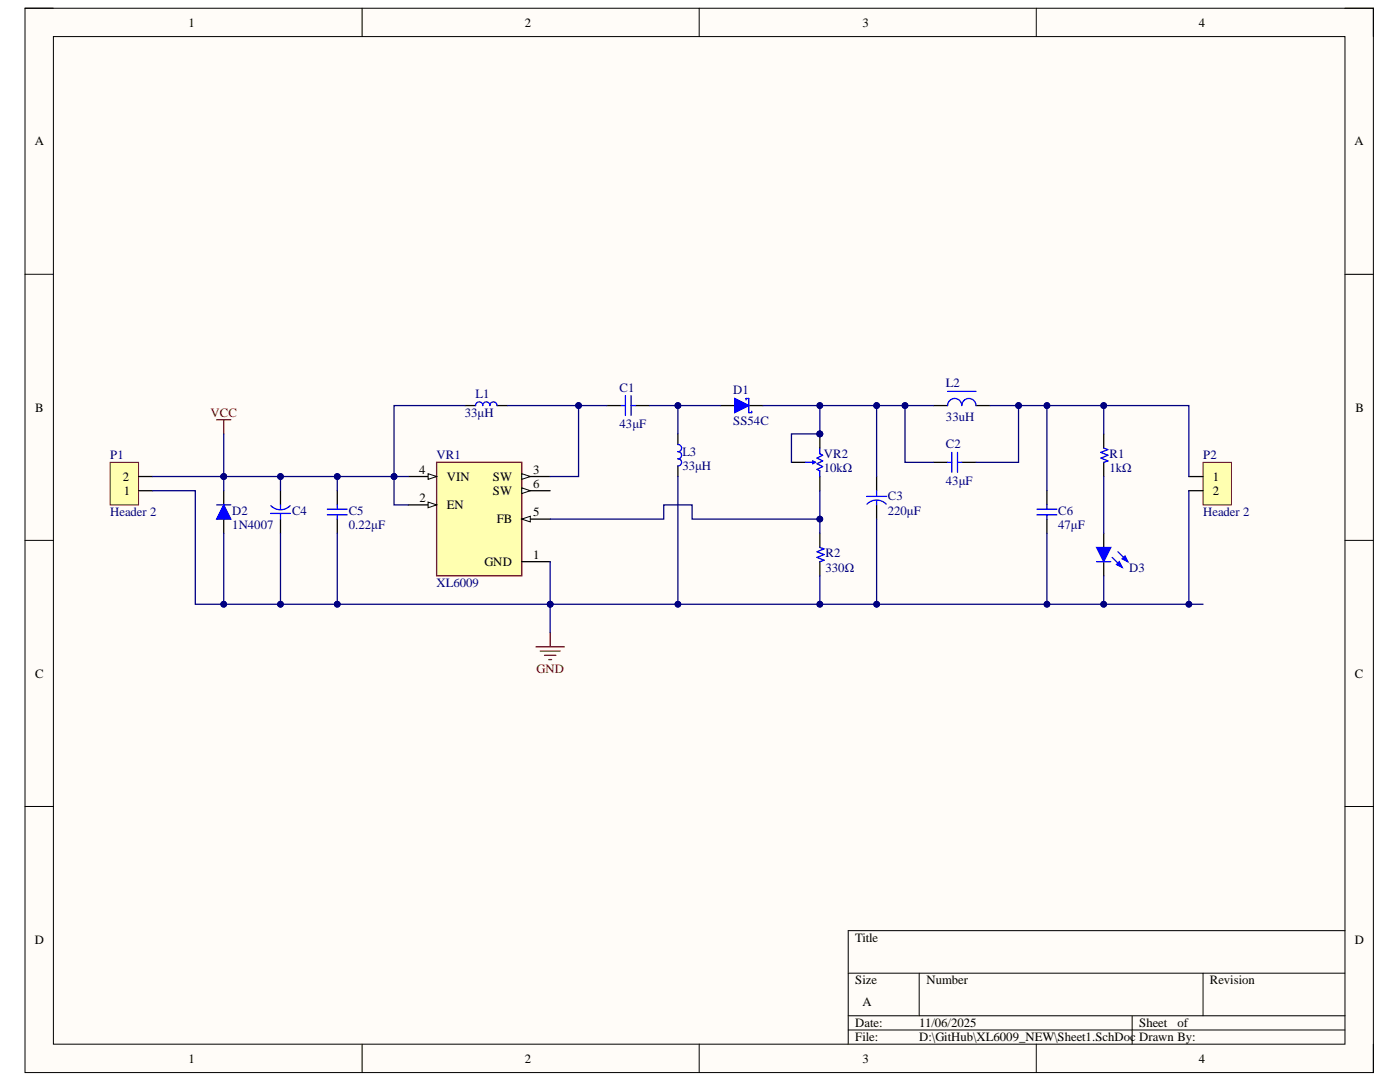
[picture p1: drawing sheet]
<svg xmlns="http://www.w3.org/2000/svg" width="279mm" height="216mm" viewBox="0 0 279 216" stroke-linecap="round" stroke-linejoin="round" font-family="sans-serif">
<path d="M5 1.6h269.1v212.4h-269.1z" fill-rule="evenodd" fill="#fffcf8"/>
<path d="M5 1.6h269.1v212.4h-269.1z" fill="none" stroke="#000" stroke-width=".2"/>
<path d="M10.7 7.3h257.7v201.1h-257.7z" fill-rule="evenodd" fill="#fffcf8"/>
<g fill="none" stroke="#000" stroke-width=".2">
<path d="M5 1.6h5.7M10.7 7.3h257.7v201.1h-257.7zM72.3 1.6v5.7M139.5 1.6v5.7M206.8 1.6v5.7M268.4 1.6h5.7v5.7M5 54.7h5.7M268.4 54.7h5.7M5 107.8h5.7M268.4 107.8h5.7M5 160.9h5.7M268.4 160.9h5.7"/>
<path d="M169.3 194.2h99.1M183.4 194.2v8.5M240.1 194.2v8.5M268.4 185.7h-99.1v22.7M72.3 208.4v5.6M139.5 208.4v5.6M169.3 202.7h99.1M169.3 205.5h99.1M206.8 208.4v5.6M225.9 202.7v5.7M274.1 208.4v5.6"/>
</g>
<path d="M87.1 92.3h17v22.6h-17z" fill-rule="evenodd" fill="#ffffb0"/>
<path d="M87.1 92.3h17v22.6h-17z" fill="none" stroke="#800000" stroke-width=".25"/>
<path d="M81.5 95.1h5.6" fill="none" stroke="#000" stroke-width=".25"/>
<path d="M85.4 94.5l1.7 .6-1.7 .6z" fill="#f8fcff"/>
<path d="M85.4 94.5l1.7 .6-1.7 .6z" fill="none" stroke="#000" stroke-width=".2"/>
<path d="M81.5 100.7h5.6" fill="none" stroke="#000" stroke-width=".25"/>
<path d="M85.4 100.2l1.7 .5-1.7 .6z" fill="#f8fcff"/>
<path d="M85.4 100.2l1.7 .5-1.7 .6z" fill="none" stroke="#000" stroke-width=".2"/>
<path d="M104.1 95.1h5.7" fill="none" stroke="#000" stroke-width=".25"/>
<path d="M104.1 94.5l1.7 .6-1.7 .6z" fill="#f8fcff"/>
<path d="M104.1 94.5l1.7 .6-1.7 .6z" fill="none" stroke="#000" stroke-width=".2"/>
<path d="M104.1 97.9h5.7" fill="none" stroke="#000" stroke-width=".25"/>
<path d="M104.1 97.3l1.7 .6-1.7 .6z" fill="#f8fcff"/>
<path d="M104.1 97.3l1.7 .6-1.7 .6z" fill="none" stroke="#000" stroke-width=".2"/>
<path d="M104.1 103.6h5.7" fill="none" stroke="#000" stroke-width=".25"/>
<path d="M104.1 103.6l1.7-.6v1.1z" fill="#f8fcff"/>
<path d="M104.1 103.6l1.7-.6v1.1z" fill="none" stroke="#000" stroke-width=".2"/>
<path d="M56 97.9v2.8M67.3 97.9v2.8M92.8 80.9h2.1M99.2 80.9h2.1M135.3 86.6v2.1M135.3 93v2.1M56 103.6v2.8M67.3 103.6v2.8M104.1 112.1h5.7" fill="none" stroke="#000" stroke-width=".25"/>
<g fill="none" stroke="#00f" stroke-width=".25">
<path d="M94.9 80.9a.73 .73 0 0 1 .7-.7 .73 .73 0 0 1 .8 .7M96.3 80.9a.73 .73 0 0 1 .8-.7 .73 .73 0 0 1 .7 .7M97.7 80.9a.73 .73 0 0 1 .8-.7 .73 .73 0 0 1 .7 .7M135.3 88.7a.73 .73 0 0 1 .7 .7 .73 .73 0 0 1-.7 .8M135.3 90.1a.73 .73 0 0 1 .7 .7 .73 .73 0 0 1-.7 .8M135.3 91.5a.73 .73 0 0 1 .7 .8 .73 .73 0 0 1-.7 .7M54 102.4h4M56 100.7v.9M56 102.4v1.2M57.9 100.9a2.67 2.67 0 0 1-3.8 0M65.3 101.6h4M65.3 102.7h4"/>
<path d="M67.3 100.7v.9M67.3 102.7v.9"/>
</g>
<path d="M22 92.3h5.7v8.4h-5.7z" fill-rule="evenodd" fill="#ffffb0"/>
<path d="M22 92.3h5.7v8.4h-5.7z" fill="none" stroke="#800000" stroke-width=".2"/>
<path d="M27.7 97.9h2.8M27.7 95.1h2.8M121.1 80.9h2.9M126.8 80.9h2.8M158 92.3h2.8M163.6 95.1v2.8M174.9 95.1v2.8M208.9 97.9v2.8M163.6 106.4v2.8M174.9 100.7v2.9M208.9 103.6v2.8" fill="none" stroke="#000" stroke-width=".25"/>
<g fill="none" stroke="#00f" stroke-width=".25">
<path d="M124.8 78.9v4M125.9 78.9v4M124 80.9h.8M125.9 80.9h.9M160.8 92.3h2M162.2 92l.6 .3-.6 .2zM163.6 89.4v1.2l.6 .2-1.2 .6 1.2 .6-1.2 .5 1.2 .6-1.2 .6 .6 .2v1.2M173 99.1h3.9M174.9 97.9v1.2M174.9 99.9v.8M163.6 109.2l.9 .3-1.5 .6 1.5 .6M173 100.6a2.67 2.67 0 0 1 3.9 0"/>
<path d="M207 102.7h3.9M207 101.6h3.9M208.9 100.7v.9M208.9 102.7v.9"/>
</g>
<path d="M240.1 92.3h5.7v8.4h-5.7z" fill-rule="evenodd" fill="#ffffb0"/>
<path d="M240.1 92.3h5.7v8.4h-5.7z" fill="none" stroke="#800000" stroke-width=".2"/>
<path d="M220.3 86.6v2.8M237.3 95.1h2.8M237.3 97.9h2.8M220.3 106.4v2.8M220.3 112.1v2.8" fill="none" stroke="#000" stroke-width=".25"/>
<path d="M220.3 89.4l.8 .3-1.4 .6 1.4 .5" fill="none" stroke="#00f" stroke-width=".25"/>
<path d="M218.9 109.2h2.8l-1.4 2.9z" fill="#00f"/>
<path d="M218.9 109.2h2.8l-1.4 2.9zM222 111.2l2 2M223.1 110.1l2 2" fill="none" stroke="#00f" stroke-width=".25"/>
<path d="M223.4 112.1l.6 1.1-1.2-.6z" fill="#00f"/>
<path d="M223.4 112.1l.6 1.1-1.2-.6z" fill="none" stroke="#00f" stroke-width=".25"/>
<path d="M224 111.5l.5-.6 .6 1.2z" fill="#00f"/>
<path d="M189.1 78.1h5.7M189.1 80.9a1.42 1.42 0 0 1 1.4-1.4 1.42 1.42 0 0 1 1.4 1.4 1.42 1.42 0 0 1 1.5-1.4 1.42 1.42 0 0 1 1.4 1.4M218.9 112.1h2.8M224 111.5l.5-.6 .6 1.2z" fill="none" stroke="#00f" stroke-width=".25"/>
<path d="M43.2 83.8h2.9M44.6 83.8v2.8M107 129.1h5.6M107.8 129.9h4M108.7 130.8h2.2M109.5 131.6h.6M109.8 126.2v2.9" fill="none" stroke="#800000" stroke-width=".25"/>
<path d="M44.6 97.9v2.8M186.3 80.9h2.8M194.8 80.9h2.8M44.6 103.6v2.8" fill="none" stroke="#000" stroke-width=".25"/>
<path d="M44.6 100.7l1.5 2.9h-2.9z" fill="#00f"/>
<path d="M43.2 100.7h2.9M44.6 100.7l1.5 2.9h-2.9z" fill="none" stroke="#00f" stroke-width=".25"/>
<path d="M143.8 80.9h2.8M149.4 80.9h2.9" fill="none" stroke="#000" stroke-width=".25"/>
<path d="M146.6 79.5l2.8 1.4-2.8 1.4z" fill="#00f"/>
<path d="M146.6 79.5l2.8 1.4-2.8 1.4zM148.9 79.8v-.3h.5v2.8h.6v-.2M189.1 92.3h.9M190 90.3v3.9M191.1 90.3v3.9M191.1 92.3h.8" fill="none" stroke="#00f" stroke-width=".25"/>
<path d="M186.3 92.3h2.8M191.9 92.3h2.9" fill="none" stroke="#000" stroke-width=".25"/>
<path d="M44.6 95.1v2.8" fill="none" stroke="#000080" stroke-width=".25"/>
<circle cx="44.6" cy="95.1" r=".57" fill="#000080"/>
<circle cx="44.6" cy="95.1" r=".57" fill="none" stroke="#000080" stroke-width=".2"/>
<path d="M56 95.1v2.8" fill="none" stroke="#000080" stroke-width=".25"/>
<circle cx="56" cy="95.1" r=".57" fill="#000080"/>
<circle cx="56" cy="95.1" r=".57" fill="none" stroke="#000080" stroke-width=".2"/>
<path d="M67.3 95.1v2.8" fill="none" stroke="#000080" stroke-width=".25"/>
<circle cx="67.3" cy="95.1" r=".57" fill="#000080"/>
<circle cx="67.3" cy="95.1" r=".57" fill="none" stroke="#000080" stroke-width=".2"/>
<path d="M92.8 80.9h-14.2v19.8h2.9" fill="none" stroke="#000080" stroke-width=".25"/>
<circle cx="78.6" cy="95.1" r=".57" fill="#000080"/>
<circle cx="78.6" cy="95.1" r=".57" fill="none" stroke="#000080" stroke-width=".2"/>
<path d="M30.5 95.1h48.1" fill="none" stroke="#000080" stroke-width=".25"/>
<circle cx="44.6" cy="95.1" r=".57" fill="#000080"/>
<circle cx="44.6" cy="95.1" r=".57" fill="none" stroke="#000080" stroke-width=".2"/>
<circle cx="56" cy="95.1" r=".57" fill="#000080"/>
<circle cx="56" cy="95.1" r=".57" fill="none" stroke="#000080" stroke-width=".2"/>
<circle cx="67.3" cy="95.1" r=".57" fill="#000080"/>
<circle cx="67.3" cy="95.1" r=".57" fill="none" stroke="#000080" stroke-width=".2"/>
<circle cx="78.6" cy="95.1" r=".57" fill="#000080"/>
<circle cx="78.6" cy="95.1" r=".57" fill="none" stroke="#000080" stroke-width=".2"/>
<path d="M78.6 95.1h2.9" fill="none" stroke="#000080" stroke-width=".25"/>
<circle cx="78.6" cy="95.1" r=".57" fill="#000080"/>
<circle cx="78.6" cy="95.1" r=".57" fill="none" stroke="#000080" stroke-width=".2"/>
<path d="M101.3 80.9h14.2v14.2h-5.7" fill="none" stroke="#000080" stroke-width=".25"/>
<circle cx="115.5" cy="80.9" r=".57" fill="#000080"/>
<circle cx="115.5" cy="80.9" r=".57" fill="none" stroke="#000080" stroke-width=".2"/>
<path d="M115.5 80.9h5.6" fill="none" stroke="#000080" stroke-width=".25"/>
<circle cx="115.5" cy="80.9" r=".57" fill="#000080"/>
<circle cx="115.5" cy="80.9" r=".57" fill="none" stroke="#000080" stroke-width=".2"/>
<path d="M163.6 86.6h-5.6v5.7M197.6 80.9h5.7v11.4h-8.5" fill="none" stroke="#000080" stroke-width=".25"/>
<circle cx="203.3" cy="80.9" r=".57" fill="#000080"/>
<circle cx="203.3" cy="80.9" r=".57" fill="none" stroke="#000080" stroke-width=".2"/>
<path d="M220.3 95.1v11.3M44.6 106.4v14.2" fill="none" stroke="#000080" stroke-width=".25"/>
<circle cx="44.6" cy="120.6" r=".57" fill="#000080"/>
<circle cx="44.6" cy="120.6" r=".57" fill="none" stroke="#000080" stroke-width=".2"/>
<path d="M56 106.4v14.2" fill="none" stroke="#000080" stroke-width=".25"/>
<circle cx="56" cy="120.6" r=".57" fill="#000080"/>
<circle cx="56" cy="120.6" r=".57" fill="none" stroke="#000080" stroke-width=".2"/>
<path d="M67.3 106.4v14.2" fill="none" stroke="#000080" stroke-width=".25"/>
<circle cx="67.3" cy="120.6" r=".57" fill="#000080"/>
<circle cx="67.3" cy="120.6" r=".57" fill="none" stroke="#000080" stroke-width=".2"/>
<path d="M135.3 80.9v5.7" fill="none" stroke="#000080" stroke-width=".25"/>
<circle cx="135.3" cy="80.9" r=".57" fill="#000080"/>
<circle cx="135.3" cy="80.9" r=".57" fill="none" stroke="#000080" stroke-width=".2"/>
<path d="M129.6 80.9h14.2" fill="none" stroke="#000080" stroke-width=".25"/>
<circle cx="135.3" cy="80.9" r=".57" fill="#000080"/>
<circle cx="135.3" cy="80.9" r=".57" fill="none" stroke="#000080" stroke-width=".2"/>
<path d="M163.6 97.9v5.7" fill="none" stroke="#000080" stroke-width=".25"/>
<circle cx="163.6" cy="103.6" r=".57" fill="#000080"/>
<circle cx="163.6" cy="103.6" r=".57" fill="none" stroke="#000080" stroke-width=".2"/>
<path d="M109.8 103.6h22.7v-2.9h5.6v2.9h25.5v2.8" fill="none" stroke="#000080" stroke-width=".25"/>
<circle cx="163.6" cy="103.6" r=".57" fill="#000080"/>
<circle cx="163.6" cy="103.6" r=".57" fill="none" stroke="#000080" stroke-width=".2"/>
<path d="M203.3 80.9h34v14.2" fill="none" stroke="#000080" stroke-width=".25"/>
<circle cx="203.3" cy="80.9" r=".57" fill="#000080"/>
<circle cx="203.3" cy="80.9" r=".57" fill="none" stroke="#000080" stroke-width=".2"/>
<circle cx="208.9" cy="80.9" r=".57" fill="#000080"/>
<circle cx="208.9" cy="80.9" r=".57" fill="none" stroke="#000080" stroke-width=".2"/>
<circle cx="220.3" cy="80.9" r=".57" fill="#000080"/>
<circle cx="220.3" cy="80.9" r=".57" fill="none" stroke="#000080" stroke-width=".2"/>
<path d="M220.3 80.9v5.7" fill="none" stroke="#000080" stroke-width=".25"/>
<circle cx="220.3" cy="80.9" r=".57" fill="#000080"/>
<circle cx="220.3" cy="80.9" r=".57" fill="none" stroke="#000080" stroke-width=".2"/>
<path d="M30.5 97.9h8.5v22.7h201.1" fill="none" stroke="#000080" stroke-width=".25"/>
<circle cx="44.6" cy="120.6" r=".57" fill="#000080"/>
<circle cx="44.6" cy="120.6" r=".57" fill="none" stroke="#000080" stroke-width=".2"/>
<circle cx="56" cy="120.6" r=".57" fill="#000080"/>
<circle cx="56" cy="120.6" r=".57" fill="none" stroke="#000080" stroke-width=".2"/>
<circle cx="67.3" cy="120.6" r=".57" fill="#000080"/>
<circle cx="67.3" cy="120.6" r=".57" fill="none" stroke="#000080" stroke-width=".2"/>
<circle cx="109.8" cy="120.6" r=".57" fill="#000080"/>
<circle cx="109.8" cy="120.6" r=".57" fill="none" stroke="#000080" stroke-width=".2"/>
<circle cx="135.3" cy="120.6" r=".57" fill="#000080"/>
<circle cx="135.3" cy="120.6" r=".57" fill="none" stroke="#000080" stroke-width=".2"/>
<circle cx="163.6" cy="120.6" r=".57" fill="#000080"/>
<circle cx="163.6" cy="120.6" r=".57" fill="none" stroke="#000080" stroke-width=".2"/>
<circle cx="175" cy="120.6" r=".56" fill="#000080"/>
<circle cx="175" cy="120.6" r=".56" fill="none" stroke="#000080" stroke-width=".2"/>
<circle cx="208.9" cy="120.6" r=".56" fill="#000080"/>
<circle cx="208.9" cy="120.6" r=".56" fill="none" stroke="#000080" stroke-width=".2"/>
<circle cx="220.3" cy="120.6" r=".57" fill="#000080"/>
<circle cx="220.3" cy="120.6" r=".57" fill="none" stroke="#000080" stroke-width=".2"/>
<circle cx="237.3" cy="120.6" r=".56" fill="#000080"/>
<circle cx="237.3" cy="120.6" r=".56" fill="none" stroke="#000080" stroke-width=".2"/>
<path d="M109.8 112.1v8.5" fill="none" stroke="#000080" stroke-width=".25"/>
<circle cx="109.8" cy="120.6" r=".57" fill="#000080"/>
<circle cx="109.8" cy="120.6" r=".57" fill="none" stroke="#000080" stroke-width=".2"/>
<path d="M135.3 95.1v25.5" fill="none" stroke="#000080" stroke-width=".25"/>
<circle cx="135.3" cy="120.6" r=".57" fill="#000080"/>
<circle cx="135.3" cy="120.6" r=".57" fill="none" stroke="#000080" stroke-width=".2"/>
<path d="M163.6 114.9v5.7" fill="none" stroke="#000080" stroke-width=".25"/>
<circle cx="163.6" cy="120.6" r=".57" fill="#000080"/>
<circle cx="163.6" cy="120.6" r=".57" fill="none" stroke="#000080" stroke-width=".2"/>
<path d="M174.9 103.6v17" fill="none" stroke="#000080" stroke-width=".25"/>
<circle cx="175" cy="120.6" r=".56" fill="#000080"/>
<circle cx="175" cy="120.6" r=".56" fill="none" stroke="#000080" stroke-width=".2"/>
<path d="M220.3 114.9v5.7" fill="none" stroke="#000080" stroke-width=".25"/>
<circle cx="220.3" cy="120.6" r=".57" fill="#000080"/>
<circle cx="220.3" cy="120.6" r=".57" fill="none" stroke="#000080" stroke-width=".2"/>
<path d="M237.3 97.9v22.7" fill="none" stroke="#000080" stroke-width=".25"/>
<circle cx="237.3" cy="120.6" r=".56" fill="#000080"/>
<circle cx="237.3" cy="120.6" r=".56" fill="none" stroke="#000080" stroke-width=".2"/>
<path d="M109.8 120.6v5.6" fill="none" stroke="#000080" stroke-width=".25"/>
<circle cx="109.8" cy="120.6" r=".57" fill="#000080"/>
<circle cx="109.8" cy="120.6" r=".57" fill="none" stroke="#000080" stroke-width=".2"/>
<path d="M44.6 86.6v8.5" fill="none" stroke="#000080" stroke-width=".25"/>
<circle cx="44.6" cy="95.1" r=".57" fill="#000080"/>
<circle cx="44.6" cy="95.1" r=".57" fill="none" stroke="#000080" stroke-width=".2"/>
<path d="M152.3 80.9h11.3v5.7" fill="none" stroke="#000080" stroke-width=".25"/>
<circle cx="163.6" cy="80.9" r=".57" fill="#000080"/>
<circle cx="163.6" cy="80.9" r=".57" fill="none" stroke="#000080" stroke-width=".2"/>
<path d="M163.6 80.9h11.3v14.2" fill="none" stroke="#000080" stroke-width=".25"/>
<circle cx="175" cy="80.9" r=".57" fill="#000080"/>
<circle cx="175" cy="80.9" r=".57" fill="none" stroke="#000080" stroke-width=".2"/>
<circle cx="163.6" cy="80.9" r=".57" fill="#000080"/>
<circle cx="163.6" cy="80.9" r=".57" fill="none" stroke="#000080" stroke-width=".2"/>
<path d="M174.9 80.9h5.7v11.4h5.7" fill="none" stroke="#000080" stroke-width=".25"/>
<circle cx="175" cy="80.9" r=".57" fill="#000080"/>
<circle cx="175" cy="80.9" r=".57" fill="none" stroke="#000080" stroke-width=".2"/>
<circle cx="180.6" cy="80.9" r=".57" fill="#000080"/>
<circle cx="180.6" cy="80.9" r=".57" fill="none" stroke="#000080" stroke-width=".2"/>
<path d="M180.6 80.9h5.7" fill="none" stroke="#000080" stroke-width=".25"/>
<circle cx="180.6" cy="80.9" r=".57" fill="#000080"/>
<circle cx="180.6" cy="80.9" r=".57" fill="none" stroke="#000080" stroke-width=".2"/>
<path d="M208.9 80.9v17" fill="none" stroke="#000080" stroke-width=".25"/>
<circle cx="208.9" cy="80.9" r=".57" fill="#000080"/>
<circle cx="208.9" cy="80.9" r=".57" fill="none" stroke="#000080" stroke-width=".2"/>
<path d="M208.9 106.4v14.2" fill="none" stroke="#000080" stroke-width=".25"/>
<circle cx="208.9" cy="120.6" r=".56" fill="#000080"/>
<circle cx="208.9" cy="120.6" r=".56" fill="none" stroke="#000080" stroke-width=".2"/>
<text font-size="3.9" fill="#000080" x="163" y="88.8">PIVR203</text>
<g font-size="3.9" fill="#00f">
<text x="219.8" y="94.4">PIR102</text>
<text x="163" y="114.2">PIR202</text>
</g>
<g font-size="2.5">
<text x="37.6" y="5.3">1</text>
<text x="104.7" y="5.3">2</text>
<text x="172.1" y="5.3">3</text>
<text x="239.3" y="5.3">4</text>
<text x="6.9" y="29">A</text>
<text x="270.3" y="29">A</text>
<text x="7" y="82.1">B</text>
<text x="270.5" y="82.1">B</text>
<text x="24.5" y="96">2</text>
<text x="83.7" y="94.5">4</text>
<text x="89.1" y="96">VIN</text>
<text x="98.4" y="96">SW</text>
<text x="106.4" y="94.5">3</text>
<text x="242.1" y="96">1</text>
<text x="24.7" y="98.8">1</text>
<text x="83.7" y="100.2">2</text>
<text x="89.1" y="101.6">EN</text>
<text x="98.4" y="98.8">SW</text>
<text x="106.4" y="97.3">6</text>
<text x="242.1" y="98.8">2</text>
<text x="99.1" y="104.4">FB</text>
<text x="106.4" y="103">5</text>
<text x="96.7" y="112.9">GND</text>
<text x="106.4" y="111.5">1</text>
<text x="7" y="135.2">C</text>
<text x="270.4" y="135.2">C</text>
<text x="6.9" y="188.3">D</text>
<text x="170.7" y="188">Title</text>
<text x="270.4" y="188.3">D</text>
<text x="170.7" y="196.4">Size</text>
<text x="184.9" y="196.4">Number</text>
<text x="241.5" y="196.4">Revision</text>
<text x="172.1" y="200.7">A</text>
<text x="170.7" y="205">Date:</text>
<text x="170.7" y="207.8">File:</text>
<text x="183.5" y="205">11/06/2025</text>
<text x="183.5" y="207.8">D:\GitHub\XL6009_NEW\Sheet1.SchDoc</text>
<text x="227.4" y="205">Sheet</text>
<text x="227.4" y="207.8">Drawn By:</text>
<text x="235" y="205">of</text>
<text x="37.6" y="212.1">1</text>
<text x="104.7" y="212.1">2</text>
<text x="172.1" y="212.1">3</text>
<text x="239.3" y="212.1">4</text>
</g>
<g font-size="2.5" fill="#000080">
<text x="188.8" y="77.3">L2</text>
<text x="92.8" y="83.2">33μH</text>
<text x="94.9" y="79.5">L1</text>
<text x="123.7" y="78.1">C1</text>
<text x="146.3" y="78.6">D1</text>
<text x="123.7" y="85.5">43μF</text>
<text x="146.3" y="84.9">SS54C</text>
<text x="188.8" y="84.1">33uH</text>
<text x="188.8" y="89.5">C2</text>
<text x="22" y="91.7">P1</text>
<text x="87.1" y="91.7">VR1</text>
<text x="136.2" y="91">L3</text>
<text x="136.2" y="93.8">33μH</text>
<text x="164.4" y="91.4">VR2</text>
<text x="164.4" y="94.2">10kΩ</text>
<text x="221.4" y="91.4">R1</text>
<text x="221.4" y="94.2">1kΩ</text>
<text x="240.1" y="91.7">P2</text>
<text x="177.2" y="99.9">C3</text>
<text x="188.8" y="96.8">43μF</text>
<text x="22" y="103">Header 2</text>
<text x="46.4" y="102.7">D2</text>
<text x="46.4" y="105.5">1N4007</text>
<text x="58.3" y="102.7">C4</text>
<text x="69.6" y="102.7">C5</text>
<text x="69.6" y="105.5">0.22μF</text>
<text x="177.2" y="102.7">220μF</text>
<text x="211.2" y="102.7">C6</text>
<text x="211.2" y="105.5">47μF</text>
<text x="240.1" y="103">Header 2</text>
<text x="164.8" y="111.2">R2</text>
<text x="87.1" y="117.2">XL6009</text>
<text x="164.8" y="114.1">330Ω</text>
<text x="225.3" y="114.1">D3</text>
</g>
<g font-size="2.5" fill="#800000">
<text x="42" y="83.2">VCC</text>
<text x="107.1" y="134.2">GND</text>
</g>
</svg>
